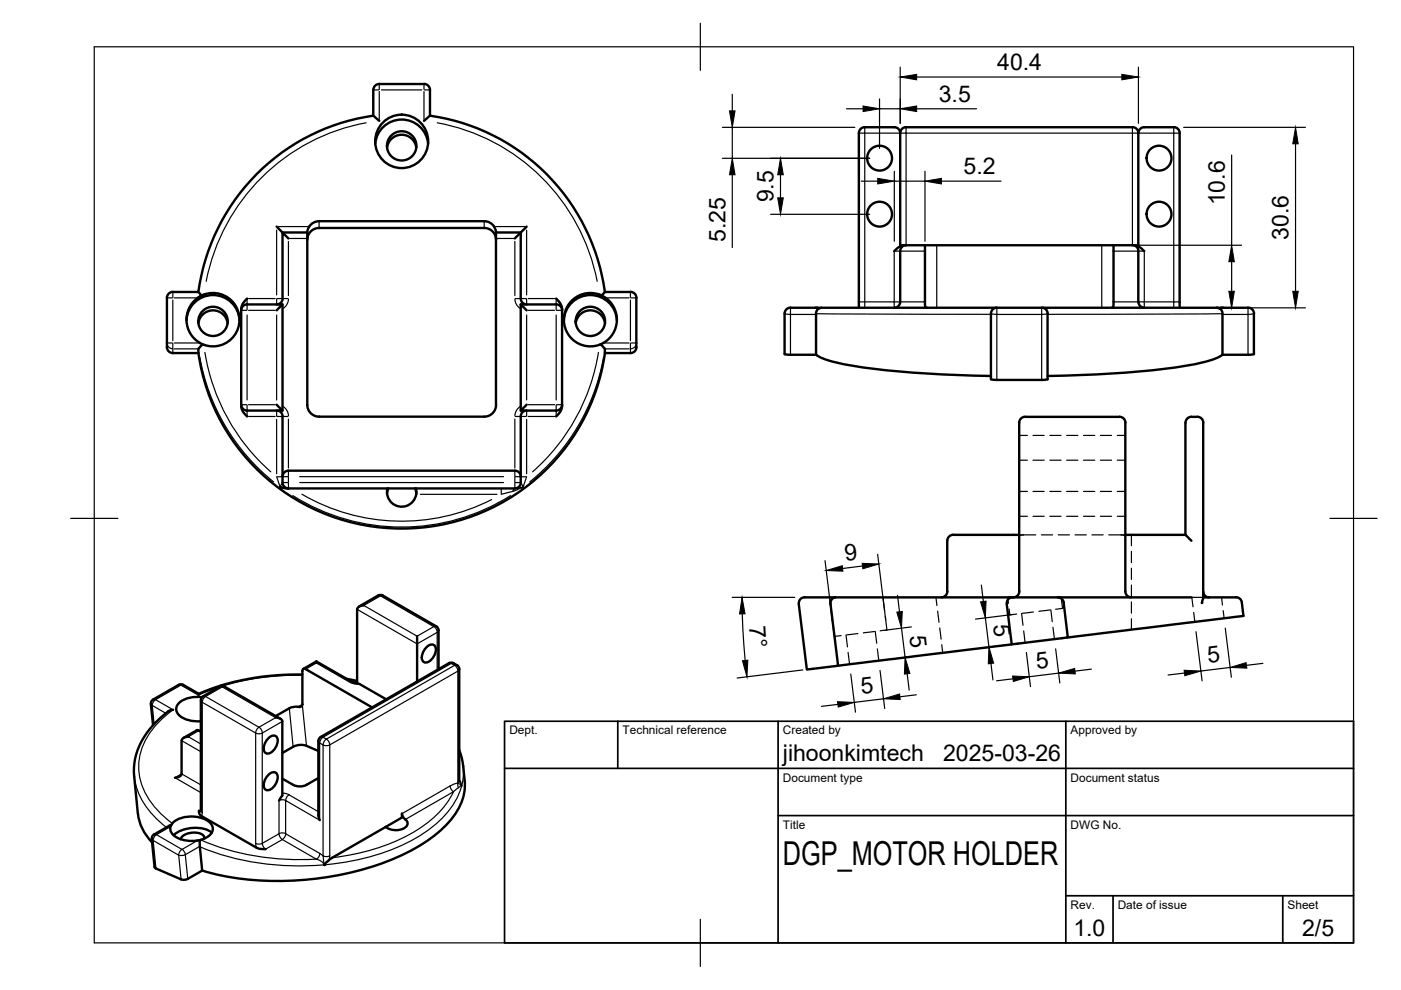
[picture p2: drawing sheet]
<svg xmlns="http://www.w3.org/2000/svg" width="297mm" height="210mm" viewBox="0 0 297 210" stroke-linecap="round" stroke-linejoin="round" font-family="sans-serif">
<!-- layer: Visible Narrow -->
<g fill="none" stroke="#000" stroke-width=".25">
<path d="M79.2 19.1h1.1M80.4 17.8v1.2M80.4 19.4v5.9M80.9 19.1h8.5M89.9 17.8v1.2M89.9 19.4v5.9M90 19.1h1.1M77.6 26a42.4 42.4 0 0 0-33.9 33.6M92.7 26a42.4 42.4 0 0 1 33.9 33.6M183.3 27v1.2h-1.2M192.1 27v1.2h-8.8v35.8h-1.2M240.1 27v1.2h8.8v-1.2"/>
<path d="M250.1 28.2h-1.2v35.8h-6.3v-10.8h-6.5M58.7 48.8v13.7M59 48h6.2M61.2 51.2v11.5M61.3 50.6h3.6M67.6 47v1.3M102.7 47v1.3M105.1 48h6.2M105.4 50.6h3.6M109.2 51.2v11.5M111.7 48.8v13.7M192.1 52v-23.8h48v23.8"/>
<path d="M196.1 53.2h-6.5v10.8h6.5M198.6 52v13.2M233.6 52v13.2M35.4 63.2h1.2M35.4 72.7h1.2M35.4 72.8a1.25 1.25 0 0 0 1.2 1.1M36.6 61.9v1.1M36.6 72.8v1.1M36.6 63.6v8.6M36.6 74v.8M36.9 63.2h4.7M36.9 74h4.9"/>
<path d="M36.9 72.7h5.2M42.3 75.7a43.9 43.9 0 0 0 15.7 26.5M43.4 74.7a42.7 42.7 0 0 0 14 25.3M51.2 65.8h1.1M52.4 63.4v2.3M52.4 66.8v18M52.7 65.8h5.6M52.7 63.3h5.6M58.7 63.4v1.2M58.7 66.8v18M58.7 63.3h2.3M61.2 63.4a2.51 2.51 0 0 1-1.2 2"/>
<path d="M109.2 63.4a2.51 2.51 0 0 0 1.1 2M109.3 63.3h2.3M111.7 63.4v1.2M111.7 66.8v18M112 65.8h5.6M112 63.3h5.6M117.9 63.4v2.3M117.9 66.8v18M118 65.8h1.1M126.9 74.7a42.7 42.7 0 0 1-14 25.3M128 75.7a43.9 43.9 0 0 1-15.7 26.5M128.2 72.7h5.2"/>
<path d="M128.5 74h4.9M128.7 63.2h4.7M133.7 61.9v1.1M133.7 72.8v1.1M133.7 63.6v8.6M133.7 74v.8M133.8 63.2h1.1M133.8 72.7h1.1M134.9 72.8a1.25 1.25 0 0 1-1.1 1.1M166.3 66.5l1.3 .1M167.6 65.2v1.5M167.6 66.7h5.4"/>
<path d="M167.6 66.7v8.5M173 66.5l37.1 .1M183.3 65.2v-1.2h6.3v1.2M210.1 66.5l1.3 .1M211.3 65.2v1.5M211.3 66.7v13.9M211.3 66.7h9.6M220.9 65.2v1.5M220.9 66.7v13.9M222.1 66.5l-1.2 .1M236.1 64h6.5v1.2M250.1 64h-1.2v1.2"/>
<path d="M259.2 66.7h5.4M259.2 66.5l-37.1 .1M264.6 65.2v1.5M264.6 66.7v8.5M265.9 66.5l-1.3 .1M51.2 85.8h1.1M52.4 85.9v2.3M52.7 85.8h5.6M52.7 88.3h5.6M58.7 87.1v1.1M58.7 88.9v11.5M58.7 88.3h2.3"/>
<path d="M60 86.2a2.51 2.51 0 0 1 1.2 2M61.2 99.8v1.2M61.2 88.9v10.3M109.2 99.8v1.2M109.2 88.9v10.3M109.3 88.3h2.3M110.3 86.2a2.51 2.51 0 0 0-1.1 2M111.7 87.1v1.1M111.7 88.9v11.5M112 85.8h5.6M112 88.3h5.6M117.9 85.9v2.3"/>
<path d="M118 85.8h1.1M58.7 101.1l.7 2.2 .2-.4a.84 .84 0 0 1 1.1-.6h.3M59.5 103.3l.3 .3M61 101.1h-2.3M61.2 102.4v1.1M61.2 101.1v1.1M62.1 105.1a43.2 43.2 0 0 0 46.1 0M63.5 102.3h43.3M63.5 101.1h43.3M64 104.8a42 42 0 0 0 40.2 1.1M89.1 104.8h16.3M106.3 103.6v1.1"/>
<path d="M109.2 102.4a1.67 1.67 0 0 1-.4 1.7M109.2 101.1v1.1M109.2 103.6l1.7-.4-.4 .4M109.3 102.3h.6a.75 .75 0 0 1 .9 .6l.1 .4M109.3 101.1h2.3M110.8 103.3l-.5 .2a13.1 13.1 0 0 1-4 1.3M111.7 101.1l-.8 2.1M75.7 129.2l12.7 7.3 4.3-2.4v7.9M80.2 126.3h.5M80.7 126.3l11.3 6.6M80.7 126.3l-3.6 2.1 11.3 6.5 3.6-2M81.2 126.3h-.5"/>
<path d="M92 132.8a1.56 1.56 0 0 1 .7 1.3l.3-.5M92.5 132.8h-.5M32.5 148.3h.5a1.56 1.56 0 0 0-.7 1.3l-.3-.3M35.2 151.2l-2.9-1.6 .4 3.9M36.7 150.5a16.1 16.1 0 0 0-7.2 10.6 13.3 13.3 0 0 0 4.2 11l2.8 2.5M37.9 145.2h1M38.5 157l4.1 2.4M42.1 147.4l-3.7-2.1-5.4 3.1 3.7 2.1M42.2 154.9l-2.3 1.3 2.7 1.5M42.6 148.5l.3 .4M42.9 148.9v23.4M42.9 148.9l11.3 6.5"/>
<path d="M43.1 147.6l.5 .1M43.6 147.7l3.5-2.1 11.3 6.6-3.5 2M43.6 147.7l11.3 6.5M43.6 147.7a1.57 1.57 0 0 0-.7 1.2M46.4 145.7l-4.3 1.7M54.2 155.4a1.57 1.57 0 0 0 1.4 0M54.2 155.4v23.4M54.9 154.2a1.57 1.57 0 0 0-.7 1.2M54.9 154.2a1.57 1.57 0 0 1 .7 1.2M55.6 155.4v23.4M59.9 153l-4.3 2.4M61.3 150.2l.8 8.1"/>
<path d="M64.1 149.4l.9 8.7M64.1 149.3l-.9 .6M64.1 143.2a55.2 55.2 0 0 0-16.8 2.2M64.8 141.9l2.3-1.3 7.2 4.1M68 156.3h.5M68.5 157.9a1.56 1.56 0 0 1 .7-1.2 1.57 1.57 0 0 1 .7 1.2M68.5 157.9a1.57 1.57 0 0 0 1.4 0M68.5 157.9l-.7-.4v16.4l-7.2-4.2v7.1l7.9 4.7M68.5 157.9v23.6M68.5 156.3a1.57 1.57 0 0 0-.7 1.2l-.3-.4M69.9 157.9v23.6M69.9 157.9l27.2-15.6v23.7"/>
<path d="M74 144.2l1.7 .4M74.8 144.7h-.5l.7 .3h1.2M95.2 140.6l.5 .1M95.7 140.7l.7 .4M95.7 140.7l-27.2 15.6M96.2 140.6l-.5 .1M96.4 141.1l-27.2 15.6-.7-.4M96.4 141.1a1.57 1.57 0 0 1 .7 1.2l.3-.4M96.9 141l-.5 .1M28.5 164.6a16.1 16.1 0 0 0 6.8 10.8M32.2 177.9l.3 .3M32.5 178.2l.6 5.9"/>
<path d="M32.5 178.2l5.4 3.1M32.7 176.9l.5 .1M33.2 177l5.4 3.1 3.2-1.9M33.2 177a1.57 1.57 0 0 0-.7 1.2M36.2 175.3l-3 1.7M42.2 171.9l.4 .1M42.4 179.4l-3.1 1.8 .5 5.1M42.4 179.5a55.8 55.8 0 0 0 26.3 3.9 2.16 2.16 0 0 0-1.6-1.2M42.5 178.1a53.4 53.4 0 0 0 24.6 4.1M42.6 171.9l.3 .4M42.6 166.4l-4.1-2.3-1.4 .8 5.5 3.2M42.6 171.7l-.4 .2"/>
<path d="M42.9 172.3l-.2 .7M54.2 178.8l.2 .9M54.2 178.8a1.57 1.57 0 0 0 1.4 0M55.6 178.8a1.57 1.57 0 0 0 .7 1.2l3.6-2 7.2 4.2M59.2 176.8a1.55 1.55 0 0 1 1.4 0 1.56 1.56 0 0 1-.7 1.2 1.57 1.57 0 0 1-.7-1.2zM59.2 176.8l-3.6 2M59.9 168.2l1.4 .3M61.3 168.5l6.2 3.6M61.3 168.5a1.57 1.57 0 0 0-.7 1.2 1.58 1.58 0 0 0-1.4 0v7.1M95.4 166.6a1.57 1.57 0 0 0 .7 1.3M95.4 166.6l-10.2 5.9M96.1 167.9l-10.2 5.9"/>
<path d="M96.2 167.8a22.8 22.8 0 0 1-11.9 10.4 47.5 47.5 0 0 1-13.9 3.7M97.1 166l-1.7 .6M97.1 166l.7 .4 .1 .3M97.1 166l.1 1M97.2 167l-1.1 .9M97.4 165.3l.5 1.3M97.4 165.4l-.3 .4M97.4 165.7l.5 .9M97.8 166.8a18.7 18.7 0 0 1-8.9 10.5 46.9 46.9 0 0 1-20 6.1M97.9 166.7l-.2-.1-.5 .4M97.9 166.7l-.1 .1M97.9 166.6v.1"/>
<path d="M98.2 162.5l.1 1.7-.4 2.4M37.9 181.3l.5 5.2M39.3 181.2l-.7 .2-.7-.1M39.3 181.2l-.2-.7-.5-.4a1.57 1.57 0 0 0-.7 1.2M67.8 180.9a1.57 1.57 0 0 1-.7 1.3M68.5 181.5a1.57 1.57 0 0 0 1.4 0M68.5 181.5l.3 1.9M69.9 181.5l-.2 .9"/>
</g>
<!-- layer: Visible -->
<g fill="none" stroke="#000" stroke-width=".51">
<path d="M79.1 19.1v5.4l1.3 1.1M91.2 19.1a1.26 1.26 0 0 0-1.3-1.3h-9.5a1.22 1.22 0 0 0-1.2 1.3M91.2 19.1v5.4M79.1 24.5a43.7 43.7 0 0 0-37 37.4h-5.4a1.26 1.26 0 0 0-1.3 1.3v10.4a1.25 1.25 0 0 0 1.2 1.3h5.5v-.9l.8-1a5.7 5.7 0 0 0 7.9-5.3 5.7 5.7 0 0 0-8.1-5M79.6 30.5a5.6 5.6 0 0 1 5.6-5.1 5.6 5.6 0 0 1 5.6 5.1M82.1 31.3a3.1 3.1 0 0 1 3.1-2.7 3.1 3.1 0 0 1 3.1 2.7M91.2 24.5l-1.3 1.1M91.2 24.5a43.7 43.7 0 0 1 37 37.4M182.1 28.2v37M190.9 28.2v24l-1.3 1M192.1 27h48a1.26 1.26 0 0 1 1.3 1.2 1.26 1.26 0 0 1 1.2-1.2h6.3a1.22 1.22 0 0 1 1.2 1.2M192.1 27a1.26 1.26 0 0 0-1.2 1.2 1.23 1.23 0 0 0-1.3-1.2h-6.2a1.26 1.26 0 0 0-1.3 1.2"/>
<path d="M241.3 28.2v24l1.3 1M250.1 28.2v37M58.7 48l1.2 1.3h5.3v36.5M61.2 50.6l-1.3-1.3v14M65.2 50.8a2.51 2.51 0 0 1 2.5-2.5h35a2.51 2.51 0 0 1 2.5 2.5M104.8 48l.4 1.3h5.2M104.8 48a2.5 2.5 0 0 0-2.1-1.1h-35a2.56 2.56 0 0 0-2.5 2.4M105.2 49.3v36.5M110.4 49.3v14a1.26 1.26 0 0 0 1.3 1.3M110.4 49.3l-1.2 1.3M111.7 48l-1.3 1.3M190.9 52h50.4"/>
<path d="M190.9 53.2v10.8a1.26 1.26 0 0 1-1.3 1.2M192.1 52a1.26 1.26 0 0 0-1.2 1.2M196.1 52v12.1a.83 .83 0 0 0 .4 1.1M236.1 52v12.1a.83 .83 0 0 1-.4 1.1M240.1 52a1.26 1.26 0 0 1 1.3 1.2M241.3 53.2v10.8M39.5 68a5.6 5.6 0 0 1 5.7-5.4 5.6 5.6 0 0 1 5.6 5.4M42.1 61.9l.6 .8a5.7 5.7 0 0 0-.3 10M42.1 68.5a3.1 3.1 0 0 1 3.1-2.7 3.1 3.1 0 0 1 3.1 2.7M42.1 74.9a43.6 43.6 0 0 0 43.1 37.2 43.6 43.6 0 0 0 43.1-37.2M42.4 72.7l.5 .3M51.1 65.8v20"/>
<path d="M52.4 63.3a2.94 2.94 0 0 0-1.3 2.5M52.4 64.6h7.5l-1.2 1.2M52.4 64.5a1.26 1.26 0 0 0-1.3 1.3M59.9 64.6v22.5M59.9 63.3a1.26 1.26 0 0 1-1.2 1.3M110.4 64.6l1.3 1.2M110.4 64.6v22.5M110.4 64.6h7.5M117.9 63.3a2.94 2.94 0 0 1 1.3 2.5v20a2.89 2.89 0 0 1-1.3 2.5M117.9 64.5a1.26 1.26 0 0 1 1.3 1.3M119.6 68a5.6 5.6 0 0 1 5.6-5.4 5.6 5.6 0 0 1 5.6 5.4M122.1 68.5a3.1 3.1 0 0 1 3.1-2.7 3.1 3.1 0 0 1 3.1 2.7"/>
<path d="M127.6 62.7l.8 .5M127.9 72.7l-.5 .3M128.2 61.9l-.6 .8a5.6 5.6 0 0 0-8.1 5 5.6 5.6 0 0 0 7.9 5.3l.8 1v.9M128.2 61.9h5.5a1.26 1.26 0 0 1 1.2 1.2M128.4 63.2a5.7 5.7 0 0 1-.5 9.5M134.9 63.2v10.4M134.9 73.6a1.25 1.25 0 0 1-1.2 1.3h-5.5M166.3 66.5v8.6l1.3 .1h5.4M172.9 65.2h91.7a1.22 1.22 0 0 1 1.3 1.3M173 75.2a15.2 15.2 0 0 0 6 2 192.1 192.1 0 0 0 31.1 2.5M173.7 65.4l-6.1-.2a1.26 1.26 0 0 0-1.3 1.3M174.2 65.2a1.16 1.16 0 0 0-1.2 1.3v8.7"/>
<path d="M210.1 66.5v13.9l1.3 .2M211.4 65.2a1.26 1.26 0 0 0-1.3 1.3M220.9 65.2a1.26 1.26 0 0 1 1.2 1.3M222.1 66.5v13.9M241.4 64a1.26 1.26 0 0 0 1.2 1.2M258 65.2l.5 .2M259.2 75.2a15.2 15.2 0 0 1-6 2 192.1 192.1 0 0 1-31.1 2.5M259.3 65.2l-.8 .2a1.31 1.31 0 0 1 .7 1.3v8.5M265.9 66.5v8.6l-1.3 .1h-5.4M51.1 85.8a2.89 2.89 0 0 0 1.3 2.5M51.1 85.8a1.26 1.26 0 0 0 1.3 1.3M58.7 85.8l1.2 1.3h-7.5"/>
<path d="M58.7 87a1.26 1.26 0 0 1 1.2 1.3M59.9 88.3v14a1.26 1.26 0 0 0 1.3 1.3M65.2 85.8a2.51 2.51 0 0 0 2.4 2.5h35.1a2.51 2.51 0 0 0 2.5-2.5M109.2 99.8h-48a1.26 1.26 0 0 0-1.3 1.3M109.2 99.8a1.26 1.26 0 0 1 1.2 1.3M111.7 87a1.26 1.26 0 0 0-1.3 1.3v14a1.22 1.22 0 0 1-1.2 1.3h-48M119.2 85.8a1.26 1.26 0 0 1-1.3 1.3h-7.5l1.3-1.3M217.3 88.4h20.1a1.26 1.26 0 0 1 1.2 1.2M217.3 88.4a1.26 1.26 0 0 0-1.2 1.2v35.8a1.26 1.26 0 0 1-1.2 1.3M222.1 80.4l-1.2 .2h-9.6M238.6 89.6v35.8a1.26 1.26 0 0 0 1.3 1.3M59.4 103.2v.1"/>
<path d="M59.4 103.3l1.8 .3M82.1 103.5a3.1 3.1 0 0 0 3.1 3.9 3.1 3.1 0 0 0 3-3.8M82.3 103.5l-.2 1.1M88 103.5l.3 1.1M202.1 113.4h14M202.1 113.4a1.26 1.26 0 0 0-1.2 1.2l-.1 10.8a1.22 1.22 0 0 1-1.2 1.3M238.6 113.4h12.7M251.3 113.4l.1-23.8a1.23 1.23 0 0 1 1.2-1.2h1.3a1.26 1.26 0 0 1 1.2 1.2v36a2.26 2.26 0 0 1-.2 1.7v.5h-.1M251.3 113.4l1.3 1.3M75.7 129.2v15.7M77.1 128.4a1.32 1.32 0 0 0-1.4 .8M80.2 126.3l-4.1 2.3"/>
<path d="M81.2 126.3l11.3 6.5 .4 .3 .1 .5M81.2 126.3l-.5-.2-.5 .2M88.4 134.9v9.6M90.5 137.1a1.06 1.06 0 0 1 1.5-.4 1.06 1.06 0 0 1 .4 1.5l-.2 .5a2.4 2.4 0 0 1-2.2 1.8 1.72 1.72 0 0 1-.1-2.6zM93 133.7v8.2M177.2 126.7a1.2 1.2 0 0 0-1.1 1.4l1.6 13.1-6.6 .8-1.7-14a1.23 1.23 0 0 1 1.2-1.3h53.7M214 126.7l.2 .1M214.5 136.6l-36.8 4.6M224.3 126.7h.3M224.3 126.6a1.24 1.24 0 0 1 1.2 1.2l.9 7.4-11.9 1.4-1-8.6a1.26 1.26 0 0 1 1.2-1.4M252.6 126.7h-28.1M255.1 125.4a1.23 1.23 0 0 0 1.2 1.3"/>
<path d="M255.1 126.7h5.9a2.69 2.69 0 0 1 2 .4l.3 .6M263.3 127.8l.3 2.8-37.2 4.6M36.7 150.5h-.3a2.71 2.71 0 0 0-1.6 1 15.2 15.2 0 0 0-6.4 13.1l.8 7.9M37.9 145.2l-5.4 3.1a1.01 1.01 0 0 0-.5 1l.4 4.5M38.5 157v7.1M38.9 145.2l3.2 1.9M38.9 145.2l-.5-.1-.5 .1M39.9 156.2a1.32 1.32 0 0 0-1.4 .8M41.7 154.8l.5 .1M41.7 154.9l-2.8 1.6M42.1 147.1v.3M42.2 154.9l.4 .2"/>
<path d="M42.6 148.5v23.5M42.9 147.8a5.9 5.9 0 0 0-5.2 1.5 1.82 1.82 0 0 0 .8 2.8l1.9 .7 2.2 .1M47.1 145.3v.3M47.1 145.3l-4 2.3-.4 .4-.1 .5M47.1 145.3l12.3 7.1M57 156.4a1.06 1.06 0 0 1 1.4-.4 1.06 1.06 0 0 1 .4 1.5l-.1 .5a2.4 2.4 0 0 1-2.2 1.8 1.72 1.72 0 0 1-.2-2.5zM58.5 152.1a1.32 1.32 0 0 1 1.4 .9v15.7l-.7 1M62.1 158.3l-2.2 1.4M62.2 158.3l.9-.3h1.5l2.9 1.2M63.2 149.9l-1.5 .1-3.2 1.8M64.1 149.4a.65 .65 0 0 1-.9 .5M64.1 143a53.3 53.3 0 0 0-22 4.1"/>
<path d="M64.8 141.9l14.1 8.1M64.8 141.9l-.5-.1-.2 .5v7.1M67.1 140.2v.4M67.1 140.2l7.7 4.5 .9 .2M67.1 140.2l-2.8 1.6M67.5 157.1v15.8M73.5 143.9l2.2 .5M75.7 144.9l.5 .1 5.7 3.3M96.9 141a1.43 1.43 0 0 0-1.7-.4l-27.2 15.7-.4 .3-.1 .5M96.9 141l.4 .4 .1 .5v23.8M97.4 159l.3 .9a24.6 24.6 0 0 1 .7 8.1 15.5 15.5 0 0 1-6.2 9.1 50.9 50.9 0 0 1-24 9 60.9 60.9 0 0 1-25.3-1.5M29.3 172.5a10.3 10.3 0 0 0 3 6.1"/>
<path d="M32.7 176.9a1.03 1.03 0 0 0-.5 1l.6 6 5.6 2.6M32.7 176.9l3.6-2a1.89 1.89 0 0 0 1.3 2.7 7.6 7.6 0 0 0 4.7 .6M36.3 174.9a4.5 4.5 0 0 1 4.1-1.8 4.6 4.6 0 0 1 4.7 2.3 2.31 2.31 0 0 1-1.9 2.4l-.7 .3M38.5 164.1a1.17 1.17 0 0 1-1.4 .8M42.2 171.9l.1 .7 .4 .4 11.7 6.7 .7 .3h1.2M42.5 178.1l-.2 .1 .1 1.2 .5 5.2-3.1 1.7-.7 .2-.7-.1M43.3 177.8a1.26 1.26 0 0 0-1.5-1.2 3.6 3.6 0 0 0-3.4 1.1l-.1 .2M44.9 176.6a6.8 6.8 0 0 0-6.7-.4l-1.4 .9M57 164.2a1.06 1.06 0 0 1 1.4-.4 1.06 1.06 0 0 1 .4 1.5l-.1 .5a2.4 2.4 0 0 1-2.2 1.7 1.72 1.72 0 0 1-.2-2.5zM59.9 165.1l2.2 1.3M67.5 165l-2.9 1.6-1.5 .1-.9-.3M67.5 172.9l.3 1"/>
<path d="M85.2 173.3l-14.8 8.6-1.7 1.5M85.2 173.3v-.8l.2 .7 .5 .6M85.9 173.7a1.08 1.08 0 0 1 .5 1.1 1.08 1.08 0 0 1-.9 .9 3.7 3.7 0 0 1-3.7-.4"/>
<circle cx="85.2" cy="30.9" r="3.1"/>
<circle cx="85.2" cy="30" r="5.6"/>
<circle cx="186.5" cy="33.5" r="2.64"/>
<circle cx="245.7" cy="33.5" r="2.64"/>
<circle cx="186.5" cy="45.4" r="2.64"/>
<circle cx="245.7" cy="45.4" r="2.64"/>
<circle cx="45.1" cy="68.1" r="3.1"/>
<circle cx="125.2" cy="68.1" r="3.1"/>
</g>
<!-- layer: Hidden -->
<g fill="none" stroke="#000" stroke-width=".25">
<path d="M216.1 92.3h1.7M216.1 97.6h1.7M219 92.3h2.4M219 97.6h2.4M222.6 92.3h2.4M222.6 97.6h2.4M226.1 92.3h2.4M226.1 97.6h2.4M229.7 92.3h2.4M229.7 97.6h2.4M233.3 92.3h2.4M233.3 97.6h2.4"/>
<path d="M236.9 92.3h1.7M236.9 97.6h1.7M216.1 113.4h.9M216.1 104.2h1.7M216.1 109.5h1.7M217 113.4l-.9 .2M217 113.4h2.6M219 104.2h2.4M219 109.5h2.4M220.8 113.4h2.4M222.6 104.2h2.4M222.6 109.5h2.4"/>
<path d="M224.4 113.4h2.3M226.1 104.2h2.4M226.1 109.5h2.4M227.9 113.4h2.4M229.7 104.2h2.4M229.7 109.5h2.4M231.5 113.4h2.4M233.3 104.2h2.4M233.3 109.5h2.4M235.1 113.4h2.6M236.9 104.2h1.7M236.9 109.5h1.7"/>
<path d="M237.7 113.4h.9M237.7 113.4l.9 .2M239.9 113.4v2.3M239.9 116.9v2.4M175.9 126.7l.2 1.7M176.2 129.6l.3 2.4M176.7 133.2l.2 1.8 1.4-.2M179.4 134.6l.3 2.6M179.8 138.3l.3 2.5M181.9 134.3l-2.4 .3M185.4 133.9l-2.4 .3M185.6 133.9l.3 2.5"/>
<path d="M186 137.6l.3 2.5M187.2 126.7l.4 2.8M187.7 130.7l.3 2.9-1.4 .1M198.4 126.7l.2 1.7M198.8 129.6l.3 2.3M199.2 133.1l.3 2.4M199.7 136.7l.2 1.7M213.7 126.7l.1 1.2M214 129.1l.1 1.3 1.5-.2M216.6 130.1l.3 2.5M217 133.8l.3 2.5M219.1 129.8l-2.4 .2"/>
<path d="M222.7 129.3l-2.4 .3M222.8 129.3l.3 2.5M223.2 133l.4 2.5M225 126.7l.3 2.3-1.5 .2M239.9 120.5v2.3M239.9 124.1v2.3M239.9 127.6v2.4M239.9 131.2v2.3M253.1 129.9l.2 2M255.1 126.7h-2.4l.2 2M259 126.7l.2 1.6M259.3 129.5l.2 1.6"/>
</g>
<!-- layer: TITLEBLOCK -->
<path d="M107 152.9h180v47h-180zM131 152.9v10M165 152.9v47M226 152.9v47M107 162.9h180M165 172.9h122M226 189.9h61M236 189.9v10M272 189.9v10" fill="none" stroke="#000" stroke-width=".36"/>
<!-- layer: BORDER -->
<path d="M20 9.9h267v190h-267zM148.5 4.9v10M15 109.9h10M282 109.9h10M148.5 194.9v10" fill="none" stroke="#000" stroke-width=".25"/>
<!-- layer: FD_Dimensions -->
<g fill="none" stroke="#000" stroke-width=".25">
<path d="M155.3 20v3.5M190.9 14.2v12M194.4 16.3h43.4M241.4 14.2v12M153.2 33.6h31.2M153.2 27h28.1M155.3 27v6.6M155.3 37.1v15.4M165.5 37.1v4.8M179.5 23.1h3.5M182.6 38.4h3.5M186.5 21v10.5"/>
<path d="M186.5 23.1h4.4M189.6 36.3v14.9M189.6 38.4h6.5M194.4 23.1h12.7M196.1 36.3v14.9M199.6 38.4h12.6M251 27h25.8M261.1 32.9v19.1M274.7 30.5v31.3M163.4 45.4h21M235.7 52h27.5M261.1 55.5v6.3"/>
<path d="M251 65.3h25.8M174.9 118.9l1.7 14M186.1 117.5l1.7 14M155.2 126.7h13.3M157.4 130.2l.6 9.8M182.9 120l-4.3 .5M190.3 126.2l.4 3.5M191.1 133.2l.8 6.2M193.2 132.9l-5.5 .7M194 139.1l-5.6 .7M208.1 124.1l.4 3.4M208.9 131l.8 6.2"/>
<path d="M214.5 130.3l-7.7 1M215.3 136.5l-7.7 1M217.6 138.3l.9 7.3M223.8 137.6l.9 7.2M253.6 133.9l1.3 10.4M259.8 133.2l1.3 10.4M170.2 142l-13.9 1.8M177.7 149.3l-3.5 .5M180.4 142.9l1 8.1M186.6 142.1l1 8.1M187.3 148.2l-6.2 .7M192.3 142.9l.5 3.4"/>
<path d="M194.3 147.3l-3.5 .4M210.1 140.7l.4 3.5M214.8 143.9l-3.5 .4M224.4 142.7l-6.2 .8M231.4 141.9l-3.5 .4M251.1 142.7l-3.5 .4M260.8 141.5l-6.2 .8M267.8 140.6l-3.5 .5"/>
</g>
<g fill="#000" stroke="#000" stroke-width=".21">
<path d="M190.9 16.3l3.5-.5v1.1zM237.8 15.8l3.6 .5-3.6 .6zM154.7 23.5h1.2l-.6 3.5zM155.3 33.6l.6 3.5h-1.2zM165.5 33.6l.6 3.5h-1.2zM183 22.5l3.5 .6-3.5 .6zM186.1 37.8l3.5 .6-3.5 .6zM190.9 23.1l3.5-.6v1.2zM196.1 38.4l3.5-.6v1.2zM274.7 27l.6 3.5h-1.2zM164.9 41.9h1.2l-.6 3.5zM261.1 52l.6 3.5h-1.2z"/>
<path d="M260.5 61.8h1.2l-.6 3.5zM274.1 61.8h1.2l-.6 3.5zM175.2 121l3.4-1.1 .1 1.2zM182.8 119.4l3.5 .2-3.4 1zM157.3 126.7l.7 3.4-1.2 .1zM157.4 140.1l1.2-.1-.2 3.5zM190.1 129.8l1.2-.2-.2 3.6zM207.9 127.6l1.2-.1-.2 3.5zM177.6 148.8l3.5 .1-3.4 1zM187.3 148.2l3.4-1.1 .2 1.2zM191.9 139.4l1 3.4-1.2 .1zM209.7 137.2l1 3.4-1.2 .2z"/>
<path d="M214.7 143.3l3.5 .2-3.4 1zM224.4 142.7l3.4-1 .2 1.2zM251.1 142.1l3.5 .2-3.4 1zM260.8 141.5l3.4-1 .2 1.2z"/>
</g>
<text font-size="7" x="166" y="183.4">DGP_MOTOR HOLDER</text>
<g font-size="4.9">
<text x="211.4" y="14.9">40.4</text>
<text x="199.1" y="21.6">3.5</text>
<text x="204.3" y="36.9">5.2</text>
<text x="164" y="42.9" transform="rotate(-90 164 42.9)">9.5</text>
<text x="259.7" y="43.6" transform="rotate(-90 259.7 43.6)">10.6</text>
<text x="153.8" y="51.3" transform="rotate(-90 153.8 51.3)">5.25</text>
<text x="273.2" y="50.9" transform="rotate(-90 273.2 50.9)">30.6</text>
<text x="179.2" y="119" transform="rotate(-7 179.2 119)">9</text>
<text x="158.9" y="132.7" transform="rotate(87 158.9 132.7)">7°</text>
<text x="192.8" y="134.8" transform="rotate(83 192.8 134.8)">5</text>
<text x="210.6" y="132.6" transform="rotate(83 210.6 132.6)">5</text>
<text x="219.8" y="141.8" transform="rotate(-7 219.8 141.8)">5</text>
<text x="256.2" y="140.6" transform="rotate(-7 256.2 140.6)">5</text>
<text x="182.7" y="147.2" transform="rotate(-7 182.7 147.2)">5</text>
<text x="166" y="161.4">jihoonkimtech</text>
<text x="200" y="161.4">2025-03-26</text>
<text x="227.6" y="198.6">1.0</text>
<text x="276.1" y="198.6">2/5</text>
</g>
<g font-size="2.5">
<text x="108" y="155.7">Dept.</text>
<text x="132" y="155.7">Technical reference</text>
<text x="166" y="155.7">Created by</text>
<text x="227" y="155.7">Approved by</text>
<text x="166" y="165.7">Document type</text>
<text x="227" y="165.7">Document status</text>
<text x="166" y="175.7">Title</text>
<text x="227" y="175.7">DWG No.</text>
<text x="227" y="192.7">Rev.</text>
<text x="237" y="192.7">Date of issue</text>
<text x="273" y="192.7">Sheet</text>
</g>
</svg>
